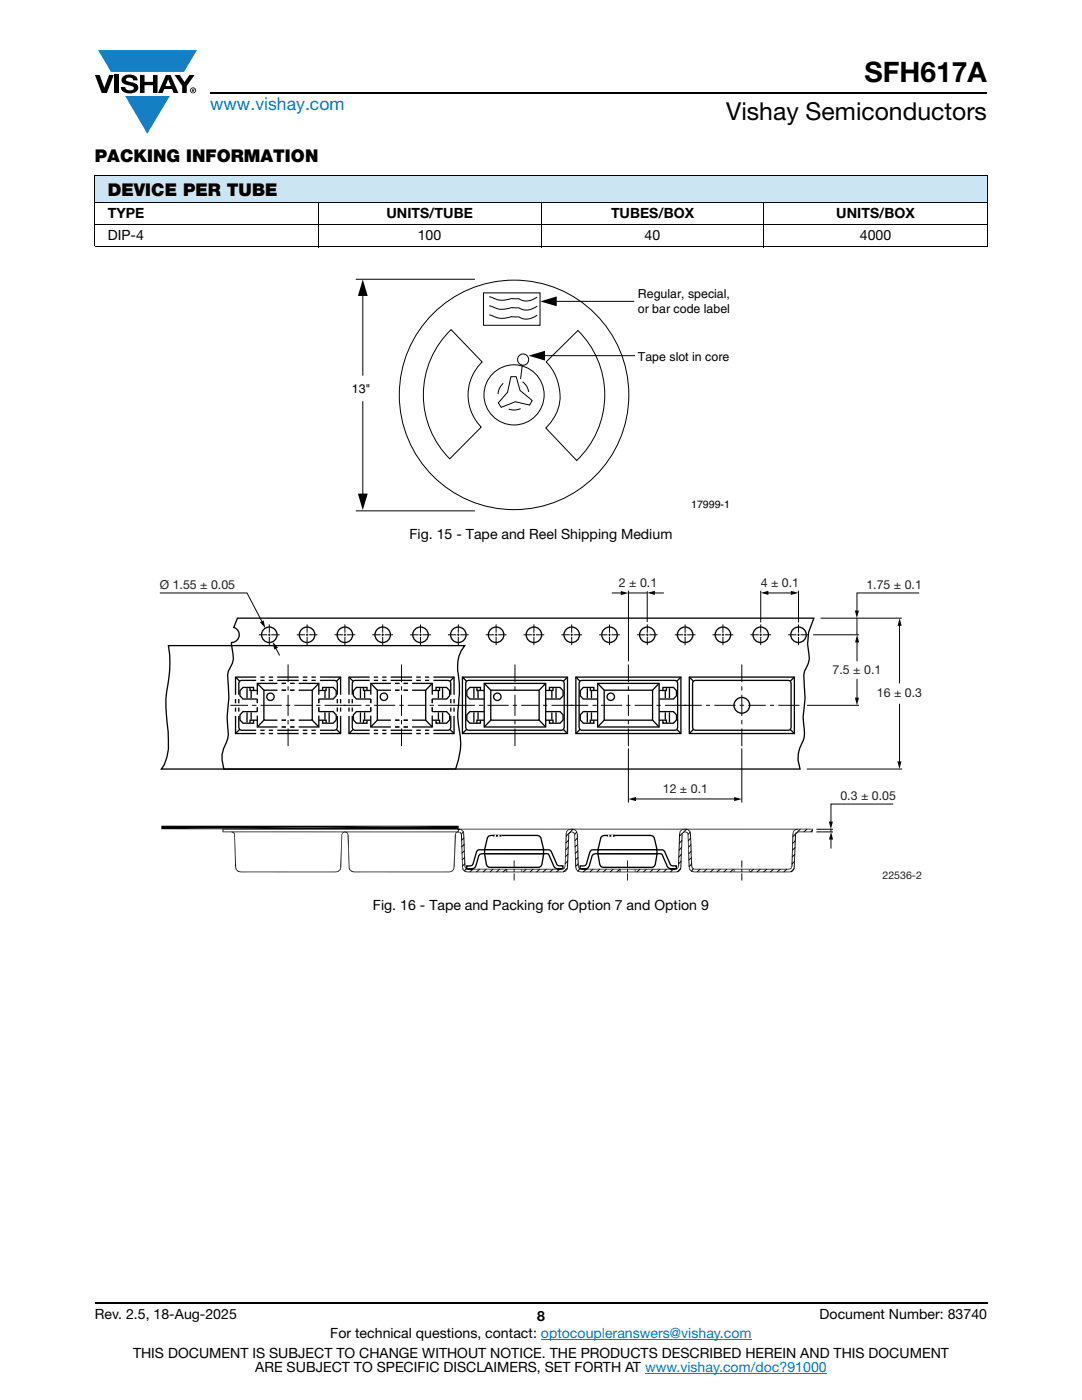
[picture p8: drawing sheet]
<svg xmlns="http://www.w3.org/2000/svg" width="216mm" height="279mm" viewBox="0 0 216 279" stroke-linecap="round" stroke-linejoin="round" font-family="sans-serif">
<g fill="#147fc3">
<path d="M19.6 10h19.7l-2.6 4.3h-1.1h-13.5z"/>
<path d="M25 19.2h8.9l-4.5 7.5z"/>
</g>
<g fill="#000">
<path d="M18.9 15h1l.9 2.5 1-2.5h.9l-1.4 3.6h-1zM22.9 15h.9v3.6h-.9zM24.6 15.3a2.1 2.1 0 0 1 2.8 .3l.1 .4h-.9a.79 .79 0 0 0-.7-.5 .79 .79 0 0 0-.8 .4l.3 .3 1 .2a1.08 1.08 0 0 1 1.2 1 1.08 1.08 0 0 1-1.1 1.2 1.73 1.73 0 0 1-2.4-1.2h.9a.96 .96 0 0 0 .8 .6 .96 .96 0 0 0 .9-.4 1.31 1.31 0 0 0-1.2-.6 1.03 1.03 0 0 1-1.1-.6 1.03 1.03 0 0 1 .2-1.1zM27.9 15h.9v1.3h1.7v-1.3h.9v3.6h-.9v-1.6h-1.7v1.6h-.9zM34.8 15h1.1l.9 1.4 1-1.4h1l-1.5 2.2v1.4h-.9v-1.4z"/>
<path d="M33.6 15.9l.5 1.3h-1.1zM33.1 15l-1.6 3.6h1l.3-.8h1.5l.3 .8h1l-1.6-3.6z"/>
<path d="M38.4 17.8h.2v.2h-.2zM38.3 17.7v.7h.1v-.3l.4 .3-.2-.3 .2-.2-.1-.2z"/>
<path d="M38.1 18a.46 .46 0 0 1 .9 0 .46 .46 0 0 1-.9 0zM37.9 18a.6 .6 0 0 0 1.2 0 .6 .6 0 0 0-1.2 0z"/>
</g>
<path d="M42 18.6h155M18.9 260h178.1" fill="none" stroke="#000" stroke-width=".36"/>
<path d="M107.9 267.3h42.1M128.7 274h36.3" fill="none" stroke="#007ec4" stroke-width=".2"/>
<path d="M18.9 34.9h178.1v5.5h-178.1z" fill="#cce5f3"/>
<g fill="none" stroke="#000" stroke-width=".2">
<path d="M18.9 34.9h178.1M18.9 35v14.2M197 35v14.2M18.9 40.4h178.1M18.9 44.9h178.1M18.9 49.3h178.1M63.5 40.3v9M71 55.7h23.8M72.4 57.7v17.3M96.5 58.4h11.3v6.5h-11.3zM97.6 59.2l.8 .3a4.1 4.1 0 0 0 3.6 .1h1.6a3 3 0 0 0 3.6-.3M107.9 40.3v9"/>
<path d="M152.4 40.3v9M90 65.8l6.2 6.4a9.1 9.1 0 0 0-.2 13l-6.3 6.4a18.1 18.1 0 0 1 .3-25.8zM97.6 61l.8 .3a4.1 4.1 0 0 0 3.6 .1h1.6a3 3 0 0 0 3.6-.3M97.6 62.9l.8 .2a4.1 4.1 0 0 0 3.6 .1h1.6a3 3 0 0 0 3.6-.3M100.4 76.5a3 3 0 0 0-1 2.1M101.9 75.2h1.1l.8 2.7 2.4 2-.5 .9-2.9-.6-2.8 1.1-.6-.9 1.9-2.1zM104.2 72.9l-.3 2.7M104.3 76.2a3 3 0 0 1 1.2 2M107.3 71h19.4M109 72.2l6.3-6.2a18.1 18.1 0 0 1-.2 25.9l-6.2-6.5a8.8 8.8 0 0 0 1.5-11.3zM110 60.1h16.5M72.4 80.1v18.6"/>
<path d="M103.9 81.5a3 3 0 0 1-2.4 .1M71 102h23.8"/>
<circle cx="102.6" cy="78.8" r="6"/>
<circle cx="102.6" cy="78.8" r="22.9"/>
<circle cx="104.4" cy="71.8" r="1.11"/>
</g>
<path d="M72.4 55.8l1 3.3h-2zM107.8 60.2l3.3-1v1.9zM105.5 71l3.3-1v2zM71.4 98.5h2l-1 3.3z" fill="#000"/>
<g fill="#040504">
<path d="M113.9 165.4h.3l-.3 .1z"/>
<path d="M113.9 165.5l.3-.1v.1z"/>
<path d="M115.1 165.8l.1 .6h-.1z"/>
<path d="M114.9 165.9l.2-.1v.6z"/>
<path d="M114.7 165.5l.4 .4h-.2z"/>
<path d="M114.7 165.5l.2 .4-.3-.2z"/>
<path d="M114.2 165.4l.5 .1-.1 .1z"/>
<path d="M114.2 165.4l.4 .2-.4-.1z"/>
</g>
<path d="M115.3 166.4v6.5" fill="none" stroke="#040504" stroke-width=".4"/>
<g fill="#040504">
<path d="M115.3 172.9h.2v.5z"/>
<path d="M115.5 172.9l.1 .3-.1 .2z"/>
<path d="M115.6 173.2l.3 .3-.4-.1z"/>
<path d="M115.6 173.2l.3 .2v.1z"/>
</g>
<path d="M115.9 173.5h18.9" fill="none" stroke="#040504" stroke-width=".2"/>
<g fill="#040504">
<path d="M134.8 173.4h.5l-.5 .1z"/>
<path d="M134.8 173.4l.4-.2 .1 .2z"/>
<path d="M135.2 173.2l.3-.3-.2 .5z"/>
<path d="M135.3 172.9h.2l-.3 .3z"/>
</g>
<path d="M135.4 166.4v6.5" fill="none" stroke="#040504" stroke-width=".2"/>
<path d="M135.6 166.4v6.5" fill="none" stroke="#040504" stroke-width=".25"/>
<g fill="#040504">
<path d="M136.1 165.5l.5-.1v.1z"/>
<path d="M136.1 165.5h.5l-.4 .1z"/>
<path d="M135.7 165.8l.4-.3 .1 .1z"/>
<path d="M135.7 165.8l.5-.2-.4 .3z"/>
<path d="M135.7 165.8l.1 .1-.3 .5z"/>
<path d="M135.8 165.9l-.1 .5h-.2z"/>
<path d="M136.6 165.4h.3l-.3 .1z"/>
<path d="M136.6 165.5l.3-.1v.1z"/>
<path d="M137.7 165.8l.2 .6h-.2z"/>
<path d="M137.6 165.9l.1-.1v.6z"/>
<path d="M137.4 165.5l.3 .4h-.1z"/>
<path d="M137.4 165.5l.2 .4-.3-.2z"/>
<path d="M136.9 165.4l.5 .1-.1 .1z"/>
<path d="M136.9 165.4l.4 .2-.4-.1z"/>
<path d="M137.7 166.4h.2l.2 6.5z"/>
<path d="M137.7 166.4l.4 6.5h-.2z"/>
<path d="M137.9 172.9h.2v.5z"/>
<path d="M138.1 172.9l.2 .3-.2 .2z"/>
<path d="M138.3 173.2l.3 .3-.5-.1z"/>
<path d="M138.3 173.2l.3 .2v.1z"/>
</g>
<path d="M138.6 173.5h18.8" fill="none" stroke="#040504" stroke-width=".2"/>
<g fill="#040504">
<path d="M157.4 173.4h.5l-.5 .1z"/>
<path d="M157.4 173.4l.4-.2 .1 .2z"/>
<path d="M157.8 173.2l.3-.3-.2 .5z"/>
<path d="M157.9 172.9h.2l-.3 .3z"/>
</g>
<path d="M158 166.4v6.5" fill="none" stroke="#040504" stroke-width=".2"/>
<path d="M158.2 166.4v6.5" fill="none" stroke="#040504" stroke-width=".25"/>
<g fill="#040504">
<path d="M158.7 165.5l.5-.1v.1z"/>
<path d="M158.7 165.5h.5l-.5 .1z"/>
<path d="M158.3 165.8l.4-.3 .1 .1z"/>
<path d="M158.3 165.8l.5-.2-.4 .3z"/>
<path d="M158.3 165.8l.1 .1-.3 .5z"/>
<path d="M158.4 165.9l-.1 .5h-.2z"/>
<path d="M157.6 173.9l.5 .1-.5 .1z"/>
<path d="M157.6 173.9l.4-.1 .1 .2z"/>
<path d="M158 173.8l.4-.2-.3 .4z"/>
<path d="M158 173.8l.3-.3 .1 .1z"/>
<path d="M158.6 173.1l-.2 .5-.1-.1z"/>
<path d="M158.4 173.1h.2l-.3 .4z"/>
</g>
<path d="M138.5 174h19.1" fill="none" stroke="#040504" stroke-width=".2"/>
<g fill="#040504">
<path d="M137.5 173.1h.1v.5z"/>
<path d="M137.6 173.1l.2 .4-.2 .1z"/>
<path d="M137.6 173.6l.2-.1 .2 .5z"/>
<path d="M137.8 173.5l.3 .3-.1 .2z"/>
<path d="M138.1 173.8l.4 .3-.5-.1z"/>
<path d="M138.1 173.8l.4 .1v.2z"/>
</g>
<path d="M137.4 166.6v6.5" fill="none" stroke="#040504" stroke-width=".4"/>
<g fill="#040504">
<path d="M137.2 166.1l.2 .4h-.2z"/>
<path d="M137.1 166.2l.1-.1v.4z"/>
<path d="M136.8 165.9l.4 .2-.1 .1z"/>
<path d="M136.8 165.9l.3 .4-.3-.2z"/>
<path d="M136.8 165.9l-.1 .2z"/>
<path d="M136.7 165.9h.1l-.1 .2z"/>
<path d="M136.2 166.1l.5-.2v.2z"/>
<path d="M136.2 166.1h.5l-.4 .1z"/>
<path d="M136.2 166.1l.1 .1-.3 .4z"/>
<path d="M136 166.6l.3-.3-.1 .3z"/>
</g>
<path d="M135.9 166.5v6.6M136.1 166.5v6.6" fill="none" stroke="#040504" stroke-width=".25"/>
<g fill="#040504">
<path d="M135 173.9l.5 .1-.5 .1z"/>
<path d="M135 173.9l.4-.1 .1 .2z"/>
<path d="M135.4 173.8l.4-.2-.3 .4z"/>
<path d="M135.4 173.8l.3-.3 .1 .1z"/>
<path d="M136 173.1l-.2 .5-.1-.1z"/>
<path d="M135.8 173.1h.2l-.3 .4z"/>
</g>
<path d="M115.8 174h19.2" fill="none" stroke="#040504" stroke-width=".2"/>
<g fill="#040504">
<path d="M114.8 173.1h.2l-.1 .5z"/>
<path d="M115 173.1l.1 .4-.2 .1z"/>
<path d="M114.9 173.6l.2-.1 .2 .5z"/>
<path d="M115.1 173.5l.3 .3-.1 .2z"/>
<path d="M115.4 173.8l.4 .3-.5-.1z"/>
<path d="M115.4 173.8l.4 .1v.2z"/>
</g>
<path d="M114.8 166.6v6.5" fill="none" stroke="#040504" stroke-width=".4"/>
<g fill="#040504">
<path d="M114.6 166.1l.2 .4h-.2z"/>
<path d="M114.5 166.1l.1 .4-.2-.3z"/>
<path d="M114.1 165.9l.5 .2-.2 .1z"/>
<path d="M114.1 165.9l.3 .4-.3-.2z"/>
<path d="M114.1 165.9l-.1 .2z"/>
<path d="M114 165.9v.2z"/>
<path d="M113.6 166.1l.4-.2v.2z"/>
<path d="M113.6 166.1h.4l-.3 .1z"/>
<path d="M113.6 166.1l.1 .1-.3 .4z"/>
<path d="M113.4 166.6l.3-.3-.2 .3z"/>
</g>
<path d="M113.3 166.5v6.6M113.5 166.5v6.6" fill="none" stroke="#040504" stroke-width=".25"/>
<g fill="#040504">
<path d="M112.3 173.9l.5 .1-.5 .1z"/>
<path d="M112.3 173.9l.4-.1 .1 .2z"/>
<path d="M112.7 173.8l.5-.2-.4 .4z"/>
<path d="M112.7 173.8l.3-.3 .2 .1z"/>
<path d="M113.3 173.1l-.1 .5-.2-.1z"/>
<path d="M113.1 173.1h.2l-.3 .4z"/>
</g>
<path d="M93.2 174h19.1" fill="none" stroke="#040504" stroke-width=".2"/>
<g fill="#040504">
<path d="M92.2 173.1h.2v.5z"/>
<path d="M92.4 173.1l.1 .4-.2 .1z"/>
<path d="M92.3 173.6l.2-.1 .2 .5z"/>
<path d="M92.5 173.5l.3 .3-.1 .2z"/>
<path d="M92.8 173.8l.4 .3-.5-.1z"/>
<path d="M92.8 173.8l.4 .1v.2z"/>
</g>
<path d="M92.2 166.6v6.5" fill="none" stroke="#040504" stroke-width=".4"/>
<g fill="#040504">
<path d="M92 166.1l.2 .4h-.2z"/>
<path d="M91.8 166.2l.2-.1v.4z"/>
<path d="M91.5 165.9l.5 .2-.2 .1z"/>
<path d="M91.5 165.9l.3 .4-.3-.2z"/>
<path d="M91.5 166l-.1 .1z"/>
<path d="M91.4 165.5l.1 .4-.1 .2z"/>
<path d="M91.4 165.5h.1v.4z"/>
</g>
<path d="M44.4 166h47" fill="none" stroke="#040504" stroke-width=".2"/>
<g fill="#040504">
<path d="M44.4 165.4l.2 .5-.2 .2z"/>
<path d="M44.4 165.4l.2 .1v.4z"/>
</g>
<path d="M44.4 165.5h114.8" fill="none" stroke="#040504" stroke-width=".2"/>
<g fill="#040504">
<path d="M32.2 164.8h59.3l-59.3 .7z"/>
<path d="M32.2 165.5l59.3-.7v.7z"/>
<path d="M91.5 165.9l-.1 .2z"/>
<path d="M91.4 165.9v.2z"/>
<path d="M91 166.1l.4-.2v.2z"/>
<path d="M91 166.1h.4l-.3 .1z"/>
<path d="M91 166.1l.1 .1-.3 .4z"/>
<path d="M90.8 166.6l.3-.3-.1 .3z"/>
</g>
<path d="M90.6 166.5v6.6M90.8 166.5v6.6" fill="none" stroke="#040504" stroke-width=".25"/>
<g fill="#040504">
<path d="M89.7 173.9l.5 .1-.5 .1z"/>
<path d="M89.7 173.9l.4-.1 .1 .2z"/>
<path d="M90.1 173.8l.5-.2-.4 .4z"/>
<path d="M90.1 173.8l.3-.3 .2 .1z"/>
<path d="M90.7 173.1l-.1 .5-.2-.1z"/>
<path d="M90.5 173.1h.2l-.3 .4z"/>
</g>
<path d="M70.6 174h19.1" fill="none" stroke="#040504" stroke-width=".2"/>
<g fill="#040504">
<path d="M69.5 173.1h.2v.5z"/>
<path d="M69.7 173.1l.2 .4-.2 .1z"/>
<path d="M69.7 173.6l.2-.1 .2 .5z"/>
<path d="M69.9 173.5l.3 .3-.1 .2z"/>
<path d="M70.2 173.8l.4 .3-.5-.1z"/>
<path d="M70.2 173.8l.4 .1v.2z"/>
</g>
<path d="M69.5 166.6v6.5" fill="none" stroke="#040504" stroke-width=".4"/>
<g fill="#040504">
<path d="M69.3 166.1l.2 .4h-.2z"/>
<path d="M69.2 166.2l.1-.1v.4z"/>
<path d="M68.8 165.9l.5 .2-.1 .1z"/>
<path d="M68.8 165.9l.4 .4-.4-.2z"/>
<path d="M68.8 165.9v.2z"/>
<path d="M68.3 166.1l.5-.2v.2z"/>
<path d="M68.3 166.1h.5l-.4 .1z"/>
<path d="M68.3 166.1l.1 .1-.3 .4z"/>
<path d="M68.1 166.6l.3-.3-.1 .3z"/>
</g>
<path d="M68.2 166.5v6.6" fill="none" stroke="#040504" stroke-width=".2"/>
<path d="M68 166.5v6.6" fill="none" stroke="#040504" stroke-width=".25"/>
<g fill="#040504">
<path d="M67 173.9l.5 .1-.5 .1z"/>
<path d="M67 173.9l.4-.1 .1 .2z"/>
<path d="M67.4 173.8l.5-.2-.4 .4z"/>
<path d="M67.4 173.8l.3-.3 .2 .1z"/>
<path d="M68.1 173.1l-.2 .5-.1-.1z"/>
<path d="M67.9 173.1h.2l-.3 .4z"/>
</g>
<path d="M48 174h19" fill="none" stroke="#040504" stroke-width=".2"/>
<g fill="#040504">
<path d="M46.9 173.1h.2v.5z"/>
<path d="M47.1 173.1l.1 .4-.1 .1z"/>
<path d="M47.1 173.6l.2-.1 .2 .5z"/>
<path d="M47.2 173.5l.4 .3-.1 .2z"/>
<path d="M47.6 173.8l.4 .3-.5-.1z"/>
<path d="M47.6 173.8l.4 .1v.2z"/>
</g>
<path d="M46.9 166.6v6.5" fill="none" stroke="#040504" stroke-width=".4"/>
<g fill="#040504">
<path d="M46.7 166.1l.2 .4h-.2z"/>
<path d="M46.6 166.2l.1-.1v.4z"/>
<path d="M46.2 165.9l.5 .2-.1 .1z"/>
<path d="M46.2 165.9l.4 .4-.4-.2z"/>
</g>
<path d="M93.1 173.4l-.5 .4" fill="none" stroke="#040504" stroke-width=".2"/>
<g fill="#040504">
<path d="M113.4 165.5l.5-.1v.1z"/>
<path d="M113.4 165.5h.5l-.4 .1z"/>
<path d="M113 165.8l.4-.3 .1 .1z"/>
<path d="M113 165.8l.5-.2-.3 .3z"/>
<path d="M113 165.8l.2 .1-.3 .5z"/>
<path d="M113.2 165.9l-.1 .5h-.2z"/>
</g>
<path d="M113 166.4v6.5" fill="none" stroke="#040504" stroke-width=".25"/>
<path d="M112.8 166.4v6.5" fill="none" stroke="#040504" stroke-width=".2"/>
<g fill="#040504">
<path d="M112.2 173.4h.4l-.4 .1z"/>
<path d="M112.2 173.4l.3-.2 .1 .2z"/>
<path d="M112.5 173.2l.3-.3-.2 .5z"/>
<path d="M112.6 172.9h.2l-.3 .3z"/>
</g>
<path d="M93.3 173.5h18.9" fill="none" stroke="#040504" stroke-width=".2"/>
<g fill="#040504">
<path d="M92.7 172.9h.2v.5z"/>
<path d="M92.9 172.9l.1 .3-.1 .2z"/>
<path d="M93 173.2l.3 .3-.4-.1z"/>
<path d="M93 173.2l.3 .2v.1z"/>
<path d="M92.4 166.4l.5 6.5h-.2z"/>
<path d="M92.4 166.4h.2l.3 6.5z"/>
<path d="M92.5 165.8l.1 .6h-.2z"/>
<path d="M92.3 165.9l.2-.1-.1 .6z"/>
<path d="M92.1 165.5l.4 .4h-.2z"/>
<path d="M92.1 165.5l.2 .4-.3-.2z"/>
<path d="M91.6 165.4l.5 .1-.1 .1z"/>
<path d="M91.6 165.4l.4 .2-.4-.1z"/>
</g>
<g fill="none" stroke="#040504" stroke-width=".2">
<path d="M31.9 118.3h17.4l3.1 5.9M91.3 165.5h.3M91.7 165.5l-.2 .2M92.5 166l-.4 .4M92.6 167.3l-.5 .4M92.6 168.5l-.5 .5M92.7 169.8l-.5 .5M92.7 171.1l-.5 .5M92.8 172.4l-.5 .4M93.5 173.5h.8M94.3 173.5l-.5 .5M95.7 173.5l-.6 .5"/>
<path d="M97 173.5l-.6 .5M98.4 173.5l-.6 .5M99.7 173.5l-.6 .5M101 173.5l-.6 .5M105 173.5l-.6 .5M106.3 173.5l-.5 .5M107.7 173.5l-.6 .5M109 173.5l-.6 .5M110.3 173.5l-.5 .5M111.2 173.5h.8M111.7 173.5l-.6 .5M113.2 173.2l-.8 .8"/>
<path d="M113.3 171.8l-.5 .5M113.3 170.5l-.5 .5M113.4 169.1l-.5 .5M113.4 167.7l-.5 .5M114.3 165.5l-1.3 1.4M115.1 166l-.4 .5M115.2 167.3l-.5 .5M115.2 168.6l-.5 .4M115.3 169.8l-.5 .5M115.3 171.1l-.5 .5M115.4 172.4l-.5 .5M115.7 173.4l-.4 .4"/>
<path d="M116.1 173.5h.8M117 173.5l-.6 .5M118.3 173.5l-.5 .5M119.7 173.5l-.6 .5"/>
</g>
<path d="M51.9 124.2l.7-.4 .3 1.6z" fill="#040504"/>
<g fill="none" stroke="#040504" stroke-width=".2">
<path d="M121 173.5l-.6 .5M122.3 173.5l-.5 .5M123.7 173.5l-.6 .5M127.7 173.5l-.6 .5M129 173.5l-.6 .5M130.3 173.5l-.5 .5M131.7 173.5l-.6 .5M133 173.5l-.6 .5M133.8 173.5h.8M134.3 173.5l-.5 .5M135.9 173.3l-.7 .7M135.9 171.9l-.5 .5"/>
<path d="M138 171.2l-.5 .4M138 172.4l-.5 .5M138.4 173.4l-.4 .4M139.7 173.5l-.6 .5M141 173.5l-.6 .5M142.3 173.5l-.5 .5M143.7 173.5l-.6 .5"/>
</g>
<g fill="#040504">
<path d="M146.4 173.5h.2v.5z"/>
<path d="M146.4 173.5l.2 .5h-.2z"/>
</g>
<path d="M136 170.5l-.5 .5M136 169.1l-.5 .6M136.1 167.8l-.5 .5M136.2 166.3l-.6 .6M137 165.5l-.6 .6M137.7 166l-.4 .5M137.8 167.3l-.4 .5M137.9 168.6l-.5 .5M137.9 169.9l-.4 .5M145 173.5l-.5 .5M146.3 173.5l-.5 .5M159.2 165.5h3" fill="none" stroke="#040504" stroke-width=".2"/>
<g fill="#040504">
<path d="M162 165.5l.2-.1v.7z"/>
<path d="M162 165.5l.2 .6-.2-.2z"/>
</g>
<path d="M159.3 166h2.9" fill="none" stroke="#040504" stroke-width=".2"/>
<g fill="#040504">
<path d="M158.8 166.1l.5-.2v.2z"/>
<path d="M158.8 166.1h.5l-.4 .1z"/>
<path d="M158.8 166.1l.1 .1-.3 .4z"/>
<path d="M158.6 166.6l.3-.3-.1 .3z"/>
</g>
<path d="M158.5 166.5v6.6M158.7 166.5v6.6" fill="none" stroke="#040504" stroke-width=".25"/>
<path d="M154.3 173.5l-.5 .5" fill="none" stroke="#040504" stroke-width=".2"/>
<g fill="#040504">
<path d="M149.4 173.5h.2v.5z"/>
<path d="M149.4 173.5l.2 .5h-.2z"/>
</g>
<g fill="none" stroke="#040504" stroke-width=".2">
<path d="M125.4 117.9v14.1M129.1 118v6.1M151.8 117.9v6.3M159.3 117.9v6.3M163.8 123.4h16.1M171 127.9v4.1M161 153.5h18.9M150.3 173.5l-.5 .5M151.7 173.5l-.6 .5M153 173.5l-.6 .5M155.7 173.5l-.6 .5M157 173.5l-.6 .5"/>
<path d="M158.5 173.3l-.7 .7M158.5 171.9l-.5 .5M158.6 170.5l-.5 .5M158.6 169.2l-.5 .5M158.7 167.8l-.5 .5M159.7 165.5l-1.5 1.5M161 165.5l-.6 .5M162.1 165.6l-.3 .4"/>
</g>
<path d="M171 126.7l.4 1.5h-.8z" fill="#040504"/>
<path d="M130.4 118.3h2.1M162.2 126.7h9.2M171 123.4v3.3M161 140.8h10.4" fill="none" stroke="#040504" stroke-width=".2"/>
<path d="M129.1 118.3l1.6-.4v.8z" fill="#040504"/>
<path d="M122.1 118.3h2M125.4 118.3h3.7" fill="none" stroke="#040504" stroke-width=".2"/>
<path d="M123.9 117.9l1.5 .5-1.5 .4z" fill="#040504"/>
<path d="M153 118.3h5.1" fill="none" stroke="#040504" stroke-width=".2"/>
<g fill="#040504">
<path d="M151.8 118.3l1.5-.4v.8z"/>
<path d="M157.8 117.9l1.5 .4-1.5 .4z"/>
</g>
<path d="M183.4 118.3h-12.4v3.8" fill="none" stroke="#040504" stroke-width=".2"/>
<path d="M170.6 121.8h.8l-.4 1.6z" fill="#040504"/>
<path d="M179.5 124.6v11.8" fill="none" stroke="#040504" stroke-width=".2"/>
<path d="M179.5 123.4l.4 1.5h-.8z" fill="#040504"/>
<path d="M148 171.7v1.4M148 174.3v1.4" fill="none" stroke="#040504" stroke-width=".2"/>
<path d="M148 173.4v.8" fill="none" stroke="#040504" stroke-width=".2" stroke-dasharray=".7 .3" stroke-linecap="butt"/>
<g fill="#040504">
<path d="M117.1 173.4h.4z"/>
<path d="M117.1 173.5l.4-.1z"/>
<path d="M115.7 173.5h1.4z"/>
<path d="M133.6 173.5h1.3z"/>
<path d="M133.6 173.5h1.4z"/>
<path d="M93.1 173.5h1.3z"/>
</g>
<g fill="none" stroke="#040504" stroke-width=".26">
<path d="M33.6 128.8h59.1a7 7 0 0 0-1.2 5.9 28 28 0 0 1-.2 7.7l.1 .9a24.7 24.7 0 0 1 .4 6.8l-.9 3.4h-58.7a8.6 8.6 0 0 0 1.4-5.7l-.2-3.5a23.7 23.7 0 0 1 .3-9.1 20.5 20.5 0 0 0-.1-6.4zM47 139.5v.9M47 135.1l.8 .8M47.4 123.4h115l-1.1 2.8-.2 2.3 .3 1.9a4.6 4.6 0 0 1-.9 3.5l-.1 .8 .2 4.6-.4 3.8a11.1 11.1 0 0 1 .1 4.7l-.4 .8a6.1 6.1 0 0 0-.3 4.9h-114.9a5.8 5.8 0 0 1 .4-5.2l.5-1.7a22.3 22.3 0 0 1 .1-7.3l-.1-2.3a5.1 5.1 0 0 1 .8-4.6l.2-.9-.4-3.3a1.54 1.54 0 0 0 1.5-1.3 1.54 1.54 0 0 0-1.1-1.7zM47.7 139.5v.9M51.1 135.1h-4.1v3.6M51.1 135.8h-2.9l-.4 .1-.1 .4v2.4M52 135.1h.8M52 135.8h.8M53.6 135.1h.9M53.6 135.8h.9M55.3 135.1h4.3"/>
<path d="M55.3 135.8h4.3M60.4 135.8h.9M60.4 135.1h.9M62.2 135.1h.8M62.2 135.8h.8M63.8 135.1h4.2v3.6M63.8 135.8h3l.4 .1 .1 .4v2.4M67.3 139.5v.9M68 139.5v.9M68 135.1l-.8 .8M47 141.2v.8M47 142.9v3.5h4.1"/>
<path d="M47.7 141.2v.8M47.7 142.9v2.3l.1 .4 .4 .1h2.9M47.8 145.6l-.8 .8M52 146.4h.8M52 145.7h.8M53.6 145.7h.9M53.6 146.4h.9M55.3 146.4h4.3M55.3 145.7h4.3M60.4 146.4h.9M60.4 145.7h.9M62.2 145.7h.8"/>
<path d="M62.2 146.4h.8M67.2 145.6l.8 .8M67.3 142.9v2.3l-.1 .4-.4 .1h-3M67.3 141.2v.8M68 141.2v.8M68 142.9v3.5h-4.2"/>
<circle cx="53.7" cy="126.7" r="1.54"/>
<circle cx="61.3" cy="126.7" r="1.54"/>
<circle cx="68.8" cy="126.7" r="1.54"/>
<circle cx="76.4" cy="126.7" r="1.54"/>
<circle cx="83.9" cy="126.7" r="1.54"/>
<circle cx="91.4" cy="126.7" r="1.54"/>
<circle cx="99" cy="126.7" r="1.54"/>
<circle cx="106.5" cy="126.7" r="1.54"/>
<circle cx="114.1" cy="126.7" r="1.54"/>
<circle cx="121.6" cy="126.7" r="1.54"/>
<circle cx="129.2" cy="126.7" r="1.54"/>
<circle cx="136.7" cy="126.7" r="1.54"/>
<circle cx="144.2" cy="126.7" r="1.54"/>
<circle cx="151.8" cy="126.7" r="1.54"/>
<circle cx="159.3" cy="126.7" r="1.54"/>
</g>
<g fill="none" stroke="#040504" stroke-width=".2">
<path d="M51.7 126.7h1.6M53.5 126.7h.5M53.7 124.6v1.7M53.7 126.4v.5M53.7 127.1v1.7M54.1 126.7h1.7M57.5 132.6v3.5M57.5 137v.8M57.5 138.6v4.3M59.2 126.7h1.7M61 126.7h.5M61.3 124.6v1.7"/>
<path d="M61.3 126.4v.5M61.3 127.1v1.7M61.7 126.7h1.6M66.8 126.7h1.6M68.6 126.7h.5M68.8 124.6v1.7M68.8 126.4v.5M68.8 127.1v1.7M69.2 126.7h1.7M74.3 126.7h1.7M76.1 126.7h.5M76.4 124.6v1.7"/>
<path d="M76.4 126.4v.5M76.4 127.1v1.7M76.8 126.7h1.6M81.8 126.7h1.7M83.7 126.7h.4M83.9 124.6v1.7M83.9 126.4v.5M83.9 127.1v1.7M84.3 126.7h1.7M89.4 126.7h1.6M91.2 126.7h.5M91.4 124.6v1.7"/>
<path d="M91.4 126.4v.5M91.4 127.1v1.7M91.9 126.7h1.6M96.9 126.7h1.7M98.8 126.7h.4M99 124.6v1.7M99 126.4v.5M99 127.1v1.7M99.4 126.7h1.7M104.5 126.7h1.6M106.3 126.7h.5M106.5 124.6v1.7"/>
<path d="M106.5 126.4v.5M106.5 127.1v1.7M106.9 126.7h1.7M112 126.7h1.7M113.8 126.7h.5M114.1 124.6v1.7M114.1 126.4v.5M114.1 127.1v1.7M114.5 126.7h1.6M119.6 126.7h1.6M121.4 126.7h.5M121.6 124.6v1.7"/>
<path d="M121.6 126.4v.5M121.6 127.1v1.7M122 126.7h1.7M127.1 126.7h1.7M128.9 126.7h.5M129.2 124.6v1.7M129.2 126.4v.5M129.2 127.1v1.7M129.6 126.7h1.6M134.6 126.7h1.7M136.5 126.7h.4M136.7 124.6v1.7"/>
<path d="M136.7 126.4v.5M136.7 127.1v1.7M137.1 126.7h1.7M142.2 126.7h1.6M144 126.7h.5M144.2 124.6v1.7M144.2 126.4v.5M144.2 127.1v1.7M144.7 126.7h1.6M149.7 126.7h1.7M151.6 126.7h.4M151.8 124.6v1.7"/>
<path d="M151.8 126.4v.5M151.8 127.1v1.7M152.2 126.7h1.7M157.3 126.7h1.6M159.1 126.7h.5M159.3 124.6v1.7M159.3 126.4v.5M159.3 127.1v1.7M159.7 126.7h1.7M46 140.8h3.5M50.3 140.8h.9M52 140.8h4.2"/>
<path d="M57.1 140.8h.8M57.5 143.7v.9M57.5 145.4v3.5M58.7 140.8h3.6M63.1 140.8h.8M64.8 140.8h4.2"/>
</g>
<path d="M56.2 136.4h.9z" fill="#040504"/>
<path d="M56.2 136.4h.9" fill="none" stroke="#040504" stroke-width=".26"/>
<path d="M57.9 136.4h.9z" fill="#040504"/>
<path d="M57.9 136.4h.9" fill="none" stroke="#040504" stroke-width=".26"/>
<path d="M56.2 145.1h.9z" fill="#040504"/>
<path d="M56.2 145.1h.9" fill="none" stroke="#040504" stroke-width=".26"/>
<path d="M57.9 145.1h.9z" fill="#040504"/>
<g fill="none" stroke="#040504" stroke-width=".26">
<path d="M59.6 136.4h4v2.2M63.6 136.4l-1.3 1.3M57.9 145.1h.9M62.3 143.7l1.3 1.4M63.6 142.8v2.3h-4"/>
<circle cx="54" cy="139.1" r=".74"/>
</g>
<path d="M63.6 139.5v.8z" fill="#040504"/>
<path d="M63.6 139.5v.8" fill="none" stroke="#040504" stroke-width=".26"/>
<path d="M63.6 141.1v.9z" fill="#040504"/>
<path d="M51.3 136.4l1.4 1.3M55.4 136.4h-4.1v2.2M51.3 142.8v2.3h4.1M52.7 143.7l-1.4 1.4M63.6 141.1v.9" fill="none" stroke="#040504" stroke-width=".26"/>
<path d="M51.3 139.5v.8z" fill="#040504"/>
<path d="M51.3 139.5v.8" fill="none" stroke="#040504" stroke-width=".26"/>
<path d="M51.3 141.1v.9z" fill="#040504"/>
<path d="M51.3 141.1v.9" fill="none" stroke="#040504" stroke-width=".26"/>
<path d="M56.2 137.7h.9z" fill="#040504"/>
<path d="M56.2 137.7h.9" fill="none" stroke="#040504" stroke-width=".26"/>
<path d="M57.9 137.7h.9z" fill="#040504"/>
<path d="M55.4 137.7h-2.7v6h2.7M57.9 137.7h.9M59.6 137.7h2.7v6h-2.7" fill="none" stroke="#040504" stroke-width=".26"/>
<path d="M56.2 143.7h.9z" fill="#040504"/>
<path d="M56.2 143.7h.9" fill="none" stroke="#040504" stroke-width=".26"/>
<path d="M57.9 143.7h.9z" fill="#040504"/>
<g fill="none" stroke="#040504" stroke-width=".26">
<path d="M49.3 137.3v2.1M49.9 137.2v.6h1.4M50.1 137.9v1.5M50.6 137.8v-.6h-2.1l-.6 .6v1.1l.6 .6h2.8M64.4 137.8v-.6h2.1l.6 .6v1.1l-.6 .6h-2.9M64.8 137.9v1.5M65.1 137.2v.6h-1.5M65.7 137.3v2.1M69.6 139.5v.9M69.6 135.1l.8 .8M70.3 139.5v.9M73.8 135.8h-3l-.4 .1-.1 .4v2.4"/>
<path d="M73.8 135.1h-4.2v3.6M74.6 135.1h.8M74.6 135.8h.8M76.3 135.1h.8M76.3 135.8h.8M78 135.1h4.2M78 135.8h4.2M83.1 135.1h.9M83.1 135.8h.9M84.8 135.1h.8M84.8 135.8h.8M86.5 135.1h4.1v3.6"/>
<path d="M86.5 135.8h2.9l.4 .1 .1 .4v2.4M89.9 139.5v.9M90.6 139.5v.9M90.6 135.1l-.8 .8M92.3 135.1h20.9v11.3h-20.9zM92.3 135.1l.8 .8M93.1 135.9l.3-.1h18.7l.3 .1 .2 .4v8.9l-.2 .4-.3 .1h-18.7l-.3-.1-.2-.4v-8.9zM94.6 137.3v2.1M95.2 137.2v.6h1.4M95.4 137.9v1.5M95.9 137.8v-.6h-2.1l-.6 .6v1.1l.6 .6h2.8M96.6 136.4l1.3 1.3"/>
<path d="M96.6 136.4h12.3v8.7h-12.3zM97.9 137.7h9.7v6h-9.7zM108.9 136.4l-1.3 1.3M109.6 137.8v-.6h2.2l.6 .6v1.1l-.6 .6h-2.9M110.1 137.9v1.5M110.3 137.2v.6h-1.4M110.9 137.3v2.1M113.2 135.1l-.8 .8M49.3 142.2v2M50.1 142.2v1.4M51.3 142h-2.8l-.6 .7v1l.6 .6h2.1v-.6M51.3 143.7h-1.4v.6"/>
<path d="M57.9 143.7h.9M63.6 143.7h1.5v.6M63.6 142h2.9l.6 .7v1l-.6 .6h-2.1v-.6M64.8 142.2v1.4M65.7 142.2v2M69.6 141.2v.8M69.6 142.9v3.5h4.2M70.3 142.9v2.3l.1 .4 .4 .1h3M70.3 141.2v.8M70.4 145.6l-.8 .8M74.6 146.4h.8M74.6 145.7h.8"/>
<path d="M76.3 146.4h.8M76.3 145.7h.8M78 146.4h4.2M78 145.7h4.2M83.1 146.4h.9M83.1 145.7h.9M84.8 146.4h.8M84.8 145.7h.8M89.8 145.6l.8 .8M89.9 142.9v2.3l-.1 .4-.4 .1h-2.9M89.9 141.2v.8M90.6 142.9v3.5h-4.1"/>
<path d="M90.6 141.2v.8M93.1 145.6l-.8 .8M94.6 142.2v2M95.4 142.2v1.4M96.6 143.7h-1.4v.6M96.6 142h-2.8l-.6 .7v1l.6 .6h2.1v-.6M97.9 143.7l-1.3 1.4M107.6 143.7l1.3 1.4M108.9 143.7h1.4v.6M108.9 142h2.9l.6 .7v1l-.6 .6h-2.2v-.6M110.1 142.2v1.4M110.9 142.2v2"/>
<path d="M112.4 145.6l.8 .8"/>
<circle cx="99.2" cy="139.1" r=".74"/>
</g>
<g fill="none" stroke="#040504" stroke-width=".2">
<path d="M80.1 132.6v3.5M80.1 137v.8M80.1 138.6v4.3M102.8 132.6v3.5M102.8 137v.8M102.8 138.6v4.3M68.6 140.8h3.5M73 140.8h.8M74.6 140.8h4.3M79.7 140.8h.8M80.1 143.7v.9M80.1 145.4v3.5"/>
<path d="M81.4 140.8h3.5M85.7 140.8h.9M87.4 140.8h7.4M95.6 140.8h.8M97.3 140.8h4.2M102.3 140.8h.9M102.8 143.7v.9M102.8 145.4v3.5M104 140.8h3.5M108.4 140.8h.8M110 140.8h4.3"/>
</g>
<path d="M78.8 136.4h.9z" fill="#040504"/>
<path d="M78.8 136.4h.9" fill="none" stroke="#040504" stroke-width=".26"/>
<path d="M80.5 136.4h.9z" fill="#040504"/>
<path d="M80.5 136.4h.9" fill="none" stroke="#040504" stroke-width=".26"/>
<path d="M78.8 145.1h.9z" fill="#040504"/>
<path d="M78.8 145.1h.9" fill="none" stroke="#040504" stroke-width=".26"/>
<path d="M80.5 145.1h.9z" fill="#040504"/>
<g fill="none" stroke="#040504" stroke-width=".26">
<path d="M82.2 136.4h4.1v2.2M86.3 136.4l-1.4 1.3M80.5 145.1h.9M84.9 143.7l1.4 1.4M86.3 142.8v2.3h-4.1"/>
<circle cx="76.6" cy="139.1" r=".74"/>
</g>
<path d="M86.3 139.5v.8z" fill="#040504"/>
<path d="M86.3 139.5v.8" fill="none" stroke="#040504" stroke-width=".26"/>
<path d="M86.3 141.1v.9z" fill="#040504"/>
<path d="M74 136.4l1.3 1.3M78 136.4h-4v2.2M74 142.8v2.3h4M75.3 143.7l-1.3 1.4M86.3 141.1v.9" fill="none" stroke="#040504" stroke-width=".26"/>
<path d="M74 139.5v.8z" fill="#040504"/>
<path d="M74 139.5v.8" fill="none" stroke="#040504" stroke-width=".26"/>
<path d="M74 141.1v.9z" fill="#040504"/>
<path d="M74 141.1v.9" fill="none" stroke="#040504" stroke-width=".26"/>
<path d="M78.8 137.7h.9z" fill="#040504"/>
<path d="M78.8 137.7h.9" fill="none" stroke="#040504" stroke-width=".26"/>
<path d="M80.5 137.7h.9z" fill="#040504"/>
<path d="M78 137.7h-2.7v6h2.7M80.5 137.7h.9M82.2 137.7h2.7v6h-2.7" fill="none" stroke="#040504" stroke-width=".26"/>
<path d="M78.8 143.7h.9z" fill="#040504"/>
<path d="M78.8 143.7h.9" fill="none" stroke="#040504" stroke-width=".26"/>
<path d="M80.5 143.7h.9z" fill="#040504"/>
<g fill="none" stroke="#040504" stroke-width=".26">
<path d="M71.9 137.3v2.1M72.5 137.2v.6h1.5M72.8 137.9v1.5M73.2 137.8v-.6h-2.1l-.6 .6v1.1l.6 .6h2.9M87 137.8v-.6h2.1l.6 .6v1.1l-.6 .6h-2.8M87.5 137.9v1.5M87.7 137.2v.6h-1.4M88.3 137.3v2.1M114.9 135.1h21v11.3h-21zM114.9 135.1l.8 .8M115.7 135.9l.4-.1h18.6l.4 .1 .1 .4v8.9l-.1 .4-.4 .1h-18.6l-.4-.1-.1-.4v-8.9zM117.2 137.3v2.1"/>
<path d="M117.8 137.2v.6h1.5M118 137.9v1.5M118.5 137.8v-.6h-2.1l-.6 .6v1.1l.6 .6h2.9M119.3 136.4l1.3 1.3M119.3 136.4h12.2v8.7h-12.2zM120.6 137.7h9.6v6h-9.6zM131.5 136.4l-1.3 1.3M132.3 137.8v-.6h2.1l.6 .6v1.1l-.6 .6h-2.9M132.8 137.9v1.5M133 137.2v.6h-1.5M133.6 137.3v2.1M135.9 135.1l-.8 .8"/>
<path d="M137.5 135.1h21v11.3h-21zM137.5 135.1l.8 .8M138.3 135.9l.4-.1h18.6l.4 .1 .2 .4v8.9l-.2 .4-.4 .1h-18.6l-.4-.1-.1-.4v-8.9zM158.5 135.1l-.8 .8M71.9 142.2v2M72.8 142.2v1.4M74 142h-2.9l-.6 .7v1l.6 .6h2.1v-.6M74 143.7h-1.5v.6M80.5 143.7h.9M86.3 142h2.8l.6 .7v1l-.6 .6h-2.1v-.6M86.3 143.7h1.4v.6M87.5 142.2v1.4"/>
<path d="M88.3 142.2v2M115.7 145.6l-.8 .8M117.2 142.2v2M118 142.2v1.4M119.3 142h-2.9l-.6 .7v1l.6 .6h2.1v-.6M119.3 143.7h-1.5v.6M120.6 143.7l-1.3 1.4M130.2 143.7l1.3 1.4M131.5 143.7h1.5v.6M131.5 142h2.9l.6 .7v1l-.6 .6h-2.1v-.6M132.8 142.2v1.4M133.6 142.2v2"/>
<path d="M135.1 145.6l.8 .8M138.3 145.6l-.8 .8M157.7 145.6l.8 .8"/>
<circle cx="121.9" cy="139.1" r=".74"/>
<circle cx="148" cy="140.8" r="1.57"/>
</g>
<g fill="none" stroke="#040504" stroke-width=".2">
<path d="M125.4 132.6v3.5M125.4 137v.8M125.4 138.6v4.3M148 132.6v3.5M148 137v.8M148 138.6v4.3M113.9 140.8h3.5M118.2 140.8h.9M119.9 140.8h4.2M125 140.8h.8M125.4 143.7v.9M125.4 145.4v3.5"/>
<path d="M126.6 159.5h20.2M126.6 140.8h3.6M131 140.8h.8M132.7 140.8h7.3M140.9 140.8h.8M142.5 140.8h4.3M147.6 140.8h.8M148 143.7v.9M148 145.4v3.5M148 149.4v10.8M149.3 140.8h3.5M153.6 140.8h.9"/>
<path d="M155.3 140.8h4.2"/>
</g>
<g fill="#040504">
<path d="M146.5 159.1l1.5 .4-1.5 .4z"/>
<path d="M125.4 159.5l1.5-.4v.8z"/>
</g>
<path d="M171 135.5v4M125.4 149.4v10.8" fill="none" stroke="#040504" stroke-width=".2"/>
<path d="M170.6 139.2h.8l-.4 1.6z" fill="#040504"/>
<path d="M162.9 165.5h3.3M165.8 167.3v2" fill="none" stroke="#040504" stroke-width=".2"/>
<path d="M165.8 166l.4 1.6h-.8z" fill="#040504"/>
<path d="M162.9 166h3.3M165.8 165.5v.5M178.2 160.5h-12.4v3.7" fill="none" stroke="#040504" stroke-width=".2"/>
<path d="M165.4 164h.8l-.4 1.5z" fill="#040504"/>
<path d="M179.5 140.5v11.7" fill="none" stroke="#040504" stroke-width=".2"/>
<path d="M179.1 152h.8l-.4 1.5z" fill="#040504"/>
<g fill="#040504">
<path d="M101 173.5h.2v.5z"/>
<path d="M101 173.5l.2 .5h-.2z"/>
<path d="M104 173.5h.2v.5z"/>
<path d="M104 173.5l.2 .5h-.2z"/>
</g>
<path d="M97.4 167l.7-.3h9a.94 .94 0 0 1 1 1.1l.4 1.9-.4 2.7a.75 .75 0 0 1-.7 .7h-9.7a.75 .75 0 0 1-.7-.7l-.3-2.7z" fill="#fff"/>
<path d="M97.4 167l.7-.3h9a.94 .94 0 0 1 1 1.1l.4 1.9-.4 2.7a.75 .75 0 0 1-.7 .7h-9.7a.75 .75 0 0 1-.7-.7l-.3-2.7z" fill="none" stroke="#000" stroke-width=".26"/>
<path d="M98.5 166.7h1.5v.2h-1.5z" fill="#fff"/>
<path d="M98.5 166.7h1.5v.2h-1.5z" fill="none" stroke="#000" stroke-width=".2" stroke-dasharray=".4 .4" stroke-linecap="butt"/>
<path d="M96.3 169.9h1.7M107.2 169.9h1.7" fill="none" stroke="#231f20" stroke-width=".2"/>
<path d="M106.3 169.9h-1.2" fill="none" stroke="#231f20" stroke-width=".2" stroke-dasharray=".8 .8" stroke-linecap="butt"/>
<path d="M104.7 169.9h-6.3" fill="none" stroke="#231f20" stroke-width=".2" stroke-dasharray="4.2 .8 .8 .8" stroke-linecap="butt"/>
<path d="M95.3 169.7l14.3-.1 .4 .3 1.2 2.7 1.1 .2v.6h-1.1a1.06 1.06 0 0 1-.9-1l-.8-1.8-.4-.2h-12.3a1.05 1.05 0 0 0-1.3 .5l-.5 1.7a.89 .89 0 0 1-.8 .8h-1.1v-.6l1.2-.2 .8-2.5z" fill="#fff"/>
<path d="M95.3 169.7l14.3-.1 .4 .3 1.2 2.7 1.1 .2v.6h-1.1a1.06 1.06 0 0 1-.9-1l-.8-1.8-.4-.2h-12.3a1.05 1.05 0 0 0-1.3 .5l-.5 1.7a.89 .89 0 0 1-.8 .8h-1.1v-.6l1.2-.2 .8-2.5z" fill="none" stroke="#000" stroke-width=".26"/>
<path d="M96.7 169.6h11.8v.8h-11.8z" fill="#fff"/>
<path d="M96.7 169.6h11.8v.8h-11.8z" fill="none" stroke="#000" stroke-width=".26"/>
<path d="M102.6 171.7v1.4M102.6 174.3v1.4" fill="none" stroke="#231f20" stroke-width=".2"/>
<path d="M102.6 173.4v.8" fill="none" stroke="#231f20" stroke-width=".2" stroke-dasharray=".7 .3" stroke-linecap="butt"/>
<g fill="#040504">
<path d="M123.6 173.5h.2v.5z"/>
<path d="M123.6 173.5l.2 .5h-.2z"/>
<path d="M126.6 173.5h.2v.5z"/>
<path d="M126.6 173.5l.2 .5h-.2z"/>
</g>
<path d="M120 167l.7-.3h9a.94 .94 0 0 1 1 1.1l.4 1.9-.3 2.7a.75 .75 0 0 1-.7 .7h-9.7a.75 .75 0 0 1-.7-.7l-.4-2.7z" fill="#fff"/>
<path d="M120 167l.7-.3h9a.94 .94 0 0 1 1 1.1l.4 1.9-.3 2.7a.75 .75 0 0 1-.7 .7h-9.7a.75 .75 0 0 1-.7-.7l-.4-2.7z" fill="none" stroke="#000" stroke-width=".26"/>
<path d="M121.2 166.7h1.5v.2h-1.5z" fill="#fff"/>
<path d="M121.2 166.7h1.5v.2h-1.5z" fill="none" stroke="#000" stroke-width=".2" stroke-dasharray=".4 .4" stroke-linecap="butt"/>
<path d="M118.9 169.9h1.7M129.8 169.9h1.8" fill="none" stroke="#231f20" stroke-width=".2"/>
<path d="M129 169.9h-1.3" fill="none" stroke="#231f20" stroke-width=".2" stroke-dasharray=".8 .8" stroke-linecap="butt"/>
<path d="M127.3 169.9h-6.2" fill="none" stroke="#231f20" stroke-width=".2" stroke-dasharray="4.2 .8 .8 .8" stroke-linecap="butt"/>
<path d="M118 169.7l14.2-.1 .4 .3 1.2 2.7 1.1 .2 .1 .6h-1.2a1.06 1.06 0 0 1-.9-1l-.8-1.8-.4-.2h-12.2a1.05 1.05 0 0 0-1.4 .5l-.5 1.7a.89 .89 0 0 1-.7 .8h-1.2l.1-.6 1.1-.2 .8-2.5z" fill="#fff"/>
<path d="M118 169.7l14.2-.1 .4 .3 1.2 2.7 1.1 .2 .1 .6h-1.2a1.06 1.06 0 0 1-.9-1l-.8-1.8-.4-.2h-12.2a1.05 1.05 0 0 0-1.4 .5l-.5 1.7a.89 .89 0 0 1-.7 .8h-1.2l.1-.6 1.1-.2 .8-2.5z" fill="none" stroke="#000" stroke-width=".26"/>
<path d="M119.3 169.6h11.8v.8h-11.8z" fill="#fff"/>
<path d="M119.3 169.6h11.8v.8h-11.8z" fill="none" stroke="#000" stroke-width=".26"/>
<path d="M125.2 171.7v1.4M125.2 174.3v1.4" fill="none" stroke="#231f20" stroke-width=".2"/>
<path d="M125.2 173.4v.8" fill="none" stroke="#231f20" stroke-width=".2" stroke-dasharray=".7 .3" stroke-linecap="butt"/>
<path d="M55 129.2l.8 1.6" fill="none" stroke="#040504" stroke-width=".2"/>
<path d="M54.4 128.1l1.1 1.1-.8 .4z" fill="#040504"/>
<text font-size="5.6" x="172.5" y="16.4">SFH617A</text>
<text font-size="4.9" x="144.9" y="24">Vishay Semiconductors</text>
<text font-size="3.5" fill="#007ec4" x="42" y="21.9">www.vishay.com</text>
<g font-size="3.5">
<text x="18.9" y="32.3">PACKING INFORMATION</text>
<text x="21.5" y="39.1">DEVICE PER TUBE</text>
</g>
<g font-size="2.8">
<text x="21.5" y="43.6">TYPE</text>
<text x="21.5" y="48">DIP-4</text>
<text x="77.1" y="43.6">UNITS/TUBE</text>
<text x="83.4" y="48">100</text>
<text x="121.9" y="43.6">TUBES/BOX</text>
<text x="128.6" y="48">40</text>
<text x="166.9" y="43.6">UNITS/BOX</text>
<text x="171.6" y="48">4000</text>
<text x="81.7" y="107.5">Fig. 15 - Tape and Reel Shipping Medium</text>
<text x="74.4" y="181.7">Fig. 16 - Tape and Packing for Option 7 and Option 9</text>
<text x="18.9" y="263.3">Rev. 2.5, 18-Aug-2025</text>
<text x="107.2" y="263.6">8</text>
<text x="163.6" y="263.3">Document Number: 83740</text>
<text x="65.9" y="267.1">For technical questions, contact: optocoupleranswers@vishay.com</text>
<text x="26.5" y="271">THIS DOCUMENT IS SUBJECT TO CHANGE WITHOUT NOTICE. THE PRODUCTS DESCRIBED HEREIN AND THIS DOCUMENT</text>
<text x="50.9" y="273.8">ARE SUBJECT TO SPECIFIC DISCLAIMERS, SET FORTH AT www.vishay.com/doc?91000</text>
</g>
<g font-size="2.5">
<text x="127.3" y="59.4">Regular, special,</text>
<text x="127.3" y="62.4">or bar code label</text>
<text x="127.3" y="72">Tape slot in core</text>
<text x="70.2" y="78.5">13&quot;</text>
</g>
<g font-size="2.5" fill="#201d1e">
<text x="31.9" y="117.6">Ø 1.55 ± 0.05</text>
<text x="123.5" y="117.2">2 ± 0.1</text>
<text x="151.8" y="117.2">4 ± 0.1</text>
<text x="172.9" y="117.6">1.75 ± 0.1</text>
<text x="166.1" y="134.4">7.5 ± 0.1</text>
<text x="175" y="139.1">16 ± 0.3</text>
<text x="132.3" y="158.3">12 ± 0.1</text>
<text x="167.7" y="159.6">0.3 ± 0.05</text>
</g>
<text font-size="2.1" x="137.9" y="101.5">17999-1</text>
<text font-size="2.1" fill="#201d1e" x="176.1" y="175.5">22536-2</text>
</svg>
